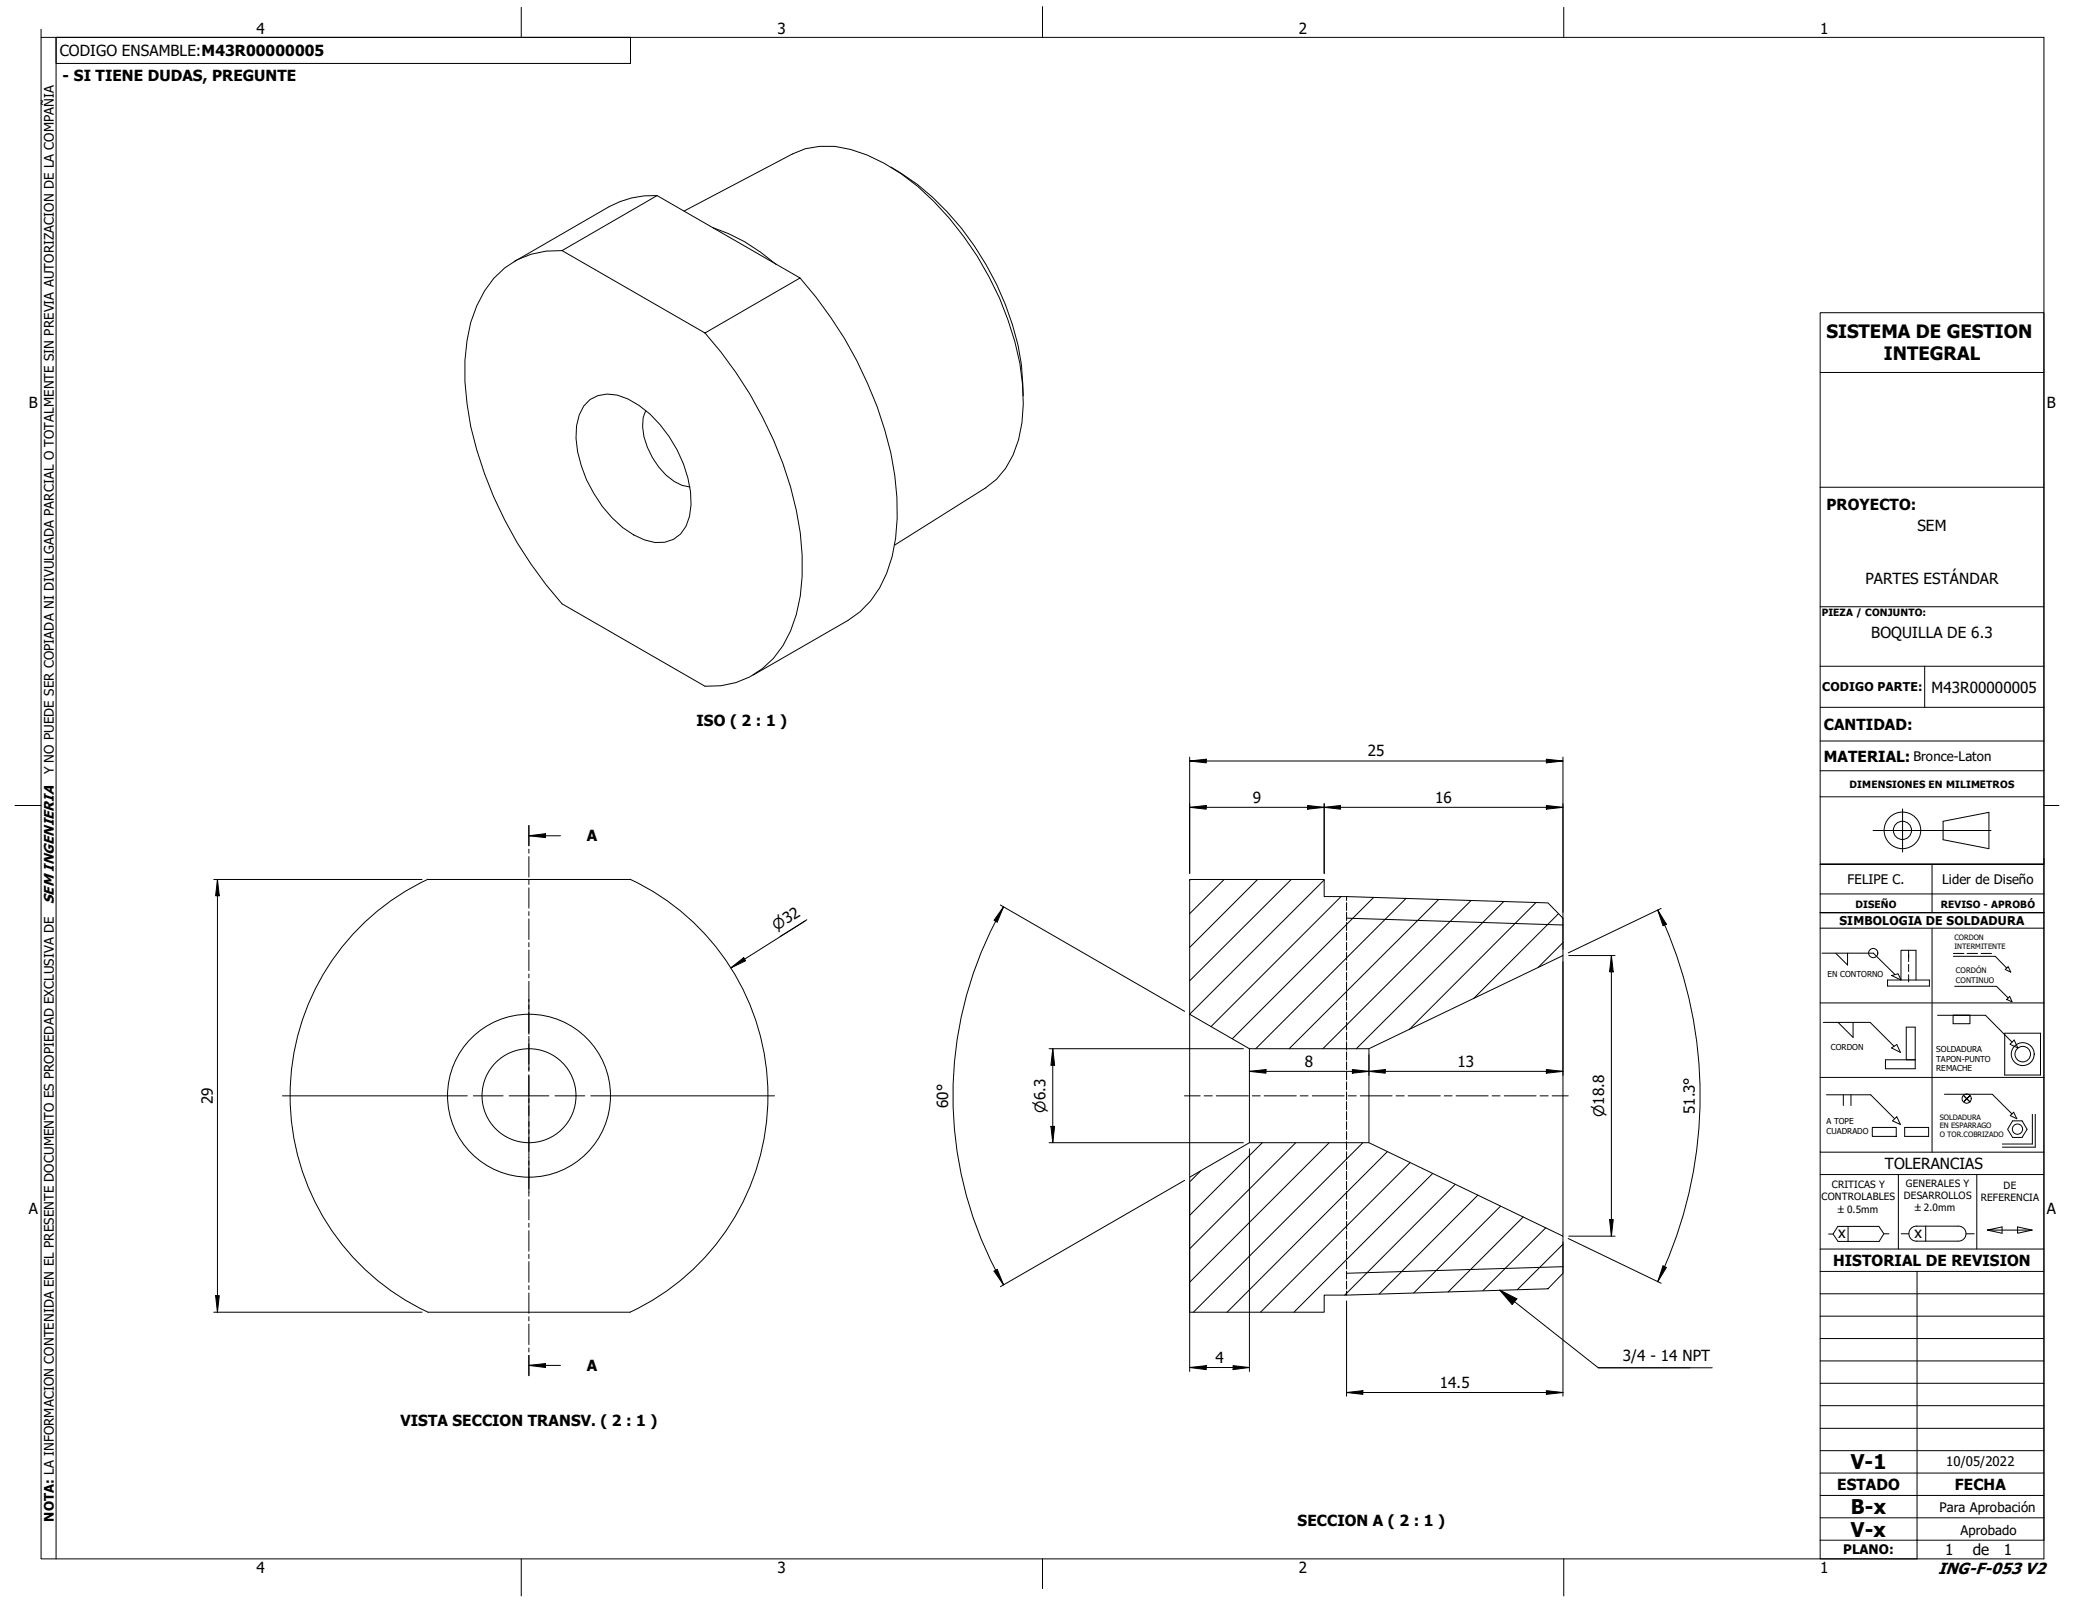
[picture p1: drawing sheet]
<svg xmlns="http://www.w3.org/2000/svg" width="279mm" height="216mm" viewBox="0 0 279 216" stroke-linecap="round" stroke-linejoin="round" font-family="sans-serif">
<!-- layer: Hatch (ISO) -->
<g fill="none" stroke="#000" stroke-width=".13">
<path d="M159.6 117.9l-.2 .1M164 117.9l-4.6 4.5M168.5 117.9l-9.1 9.1M173 117.9l-13.6 13.5M177.4 117.9l-18 18M179.7 120.2l-17.4 17.4M184.1 120.3l-19 18.9M188.4 120.4l-20.1 20.1M192.8 120.5l-20 20M197.1 120.7l-19.8 19.8M201.5 120.8l-19.7 19.7M205.8 120.9l-17 17.1"/>
<path d="M208.8 122.4l-11.3 11.4M209.4 126.3l-3.3 3.3M160.9 157l-1.5 1.4M169.2 153.1l-9.8 9.8M173.6 153.1l-14.2 14.3M178.1 153.1l-18.7 18.7M182.6 153.1l-22.7 22.8M185.9 154.3l-21.5 21.6M188.9 155.8l-20 20.1M192 157.3l-18.6 18.6M195 158.7l-14.8 14.9M198 160.2l-13.2 13.2"/>
<path d="M201.1 161.6l-11.7 11.7M204.1 163.1l-10 10M207.2 164.5l-8.5 8.5M209.4 166.8l-6.1 6"/>
</g>
<!-- layer: Visible (ISO) -->
<g fill="none" stroke="#000" stroke-width=".13">
<path d="M75.3 33.6l12.8-7.4 19.1 11.1-12.7 7.3zM75.3 33.6a11 11 0 0 0-10.4 5.4 18.7 18.7 0 0 0-2.6 9.3 41.4 41.4 0 0 0 3.8 18.3 53.4 53.4 0 0 0 9.2 14.3l19.2 11.1a11.4 11.4 0 0 0 11.4-7.4 22.9 22.9 0 0 0 1.6-10.2 45.3 45.3 0 0 0-5.3-18.5 54.1 54.1 0 0 0-7.7-11.3M88.1 26.2a12 12 0 0 0-6.5 1.5l-12.7 7.4M91.7 28.3l14.5-7.7a10.7 10.7 0 0 1 7.8-.6 25.2 25.2 0 0 1 11.1 7 43.1 43.1 0 0 1 11.6 21.7 24 24 0 0 1-.2 10.2 10.8 10.8 0 0 1-4.5 6.5l-12.1 7.7M95.5 30.5a24.1 24.1 0 0 1 8.5 5M107.2 37.3a52.8 52.8 0 0 1 12.7 26.4 29.2 29.2 0 0 1-.3 10.9 13.6 13.6 0 0 1-6 8.5l-12.7 7.4M119.4 22.4a34 34 0 0 1 12.8 13.1 35.2 35.2 0 0 1 4.9 17.6M79.1 53.6a4.9 4.9 0 0 1 5.1-.1 16.5 16.5 0 0 1 8 10.6 9.5 9.5 0 0 1-.3 6.4 4 4 0 0 1-4.1 2.2 10.3 10.3 0 0 1-5.8-3.3 17.3 17.3 0 0 1-4.8-10.7 6.1 6.1 0 0 1 1.9-5.1zM86.5 55a6.1 6.1 0 0 0 .2 4.9 9.2 9.2 0 0 0 4.7 5.2l1.1 .2M243.9 89.3h14M243.9 81.3h30M243.9 94.8h30"/>
<path d="M243.9 99.3h30M57.4 117.8a32 32 0 0 0-18.5 29 32 32 0 0 0 18.5 29.1h27a32 32 0 0 0 18.5-29.1 32 32 0 0 0-18.5-29M57.4 117.9h27M159.4 117.9h18v2.3h3l27 .8 2 2v5.1l-26 12.4h-16l-8-4.6zM243.9 119.8h15M159.4 135.9v21.9M209.4 128.1v37.6M159.4 157.8l8-4.7h16l26 12.6v4.9l-2 2.1-27 .9h-3v2.3h-18zM167.4 140.5v12.6M183.4 140.5v12.6M243.9 179.4h30M243.9 176.4h30"/>
<path d="M243.9 173.4h30M243.9 170.4h30M247.6 164.4v2M252.4 165.3l-.6 1.1h-5.5l-.7-1h-.6M253.1 165.3h-.7l-.6-.9h-5.5l-.7 1M254.8 165.3h1M256.9 166.3h5.5M256.9 164.3h5.5M256.9 164.3a1.01 1.01 0 0 0-1.1 1 1.01 1.01 0 0 0 1.1 1M256.9 170.4v38.5M258.1 164.3v2M262.4 164.3a1.01 1.01 0 0 1 1.1 1 1.01 1.01 0 0 1-1.1 1"/>
<path d="M263.5 165.3h1M266.3 164.9l2 .4v-.9l-2 .5h6M270.4 164.4l1.9 .5-1.9 .4zM243.9 182.4h30"/>
<circle cx="70.9" cy="146.8" r="6.3"/>
<circle cx="70.9" cy="146.8" r="10.9"/>
</g>
<!-- layer: Hidden (ISO) -->
<g fill="none" stroke="#000" stroke-width=".13">
<path d="M180.4 120.2v.5M180.4 121v1M180.4 122.3v1.1M180.4 123.6v1.1M180.4 125v1M180.4 126.3v1.1M180.4 127.6v1.1M180.4 129v1M180.4 130.3v1.1M180.4 131.6v1.1M180.4 133v1.1M180.4 134.3v1.1"/>
<path d="M180.4 135.6v1.1M180.4 137v1M180.4 138.3v1.1M180.4 139.6v1.1M180.4 141v1.1M180.4 142.3v1.1M180.4 143.7v1M180.4 145v1M180.4 146.3v1.1M180.4 147.6v1.1M180.4 149v1.1M180.4 150.3v1.1"/>
<path d="M180.4 151.7v1M180.4 153v1.1M180.4 154.3v1.1M180.4 155.7v1M180.4 157v1.1M180.4 158.3v1.1M180.4 159.7v1M180.4 161v1.1M180.4 162.3v1.1M180.4 163.7v1M180.4 165v1.1M180.4 166.3v1.1"/>
<path d="M180.4 167.7v1M180.4 169v1.1M180.4 170.4v1M180.4 171.7v1.1M180.4 173v.6"/>
</g>
<!-- layer: Visible Narrow (ISO) -->
<path d="M180.4 123l29 1M209.4 169.8l-29 .8" fill="none" stroke="#000" stroke-width=".13"/>
<!-- layer: Section Line (ISO) -->
<g fill="none" stroke="#000" stroke-width=".13">
<path d="M70.9 112l2.2-.3v.6zM70.9 110.6v2.7M70.9 113.8v.5M70.9 114.8v2.7M70.9 118v.5M70.9 119v2.7M70.9 112h4.2M70.9 122.2v.5M70.9 123.2v2.7M70.9 126.3v.6M70.9 127.3v2.8M70.9 130.5v.6"/>
<path d="M70.9 131.5v2.7M70.9 134.7v.5M70.9 135.7v2.7M70.9 138.9v.5M70.9 139.9v2.7M70.9 143.1v.5M70.9 144v2.8M70.9 147.2v.6M70.9 148.2v2.8M70.9 151.4v.5M70.9 152.4v2.7M70.9 155.6v.5"/>
<path d="M70.9 156.6v2.7M70.9 159.8v.5M70.9 160.8v2.7M70.9 163.9v.6M70.9 164.9v2.8M70.9 168.1v.6M70.9 169.1v2.7M70.9 172.3v.5M70.9 173.3v2.7M70.9 176.5v.5M70.9 177.4v2.8M70.9 183l2.2-.3v.6z"/>
<path d="M70.9 180.7v.5M70.9 181.6v2.8M70.9 183h4.2"/>
</g>
<g fill="#000">
<path d="M70.9 112l2.2-.3v.6z" fill-rule="evenodd"/>
<path d="M70.9 183l2.2-.3v.6z" fill-rule="evenodd"/>
</g>
<!-- layer: Border (ANSI) -->
<path d="M5.5 5h268.4v203.9h-268.4zM7.5 5h77v3.5h-77zM7.5 5v203.9M69.8 1v4M209.5 1v4M69.8 208.9v5M209.5 208.9v5" fill="none" stroke="#000" stroke-width=".13"/>
<!-- layer: Border (ISO) -->
<path d="M5.5 3.9v1.1M139.7 .9v4.1M2 107.9h3.5M273.9 107.9h2M139.7 208.9v4" fill="none" stroke="#000" stroke-width=".13"/>
<!-- layer: Title (ISO) -->
<path d="M243.9 49.9h30M243.9 65.3v-23.4h30v164.5M243.9 65.3v57M243.9 65.3h30M243.9 103.3h30M273.9 115.8h-30h30M243.9 122.3v32.1h30M243.9 122.3h30M243.9 154.4v54.5h13M243.9 167.4h30" fill="none" stroke="#000" stroke-width=".13"/>
<!-- layer: Title (ANSI) -->
<g fill="none" stroke="#000" stroke-width=".13">
<path d="M273.9 89.3h-16v5.5M243.9 106.8h30M258.9 119.8h15M258.9 115.8v6.5M260.4 110.1l6.1-1.2v4.8l-6.1-1.2zM243.9 122.3h30h-29.7M243.9 124.4h30M243.9 134.4h30M244.2 127.7h6.8l2.9 2.9M244.3 137h6.3l3.2 3.2M246 127.7l1.6 1.6v-1.6M246.3 137l2 2v-2"/>
<path d="M252.9 131.3h5.7v.9h-5.7zM253.5 130.7l.9-.2 .3 .8zM254.7 131.3v-3.9h2.1v3.9M255.8 127.4v1.5M255.8 129.3v.9M255.8 130.6v1M258.9 124.4v30M259.6 136.1h6.5l3.5 3.6M261.7 136.1v1.1h2.3v-1.1h-2.3h2.3M261.8 127.8h1.4M261.8 128.2h5.6l1.5 1.6M261.9 132.2h5.6l1.6 1.5"/>
<path d="M263.6 127.8h1.4M265.5 127.8h1.4M268.6 138.5h4.8v5.6h-4.8zM269.1 129.5l.4 .8-.8-.4zM269.3 133.5l.3 .8-.7-.4zM269.9 139.4l.5 1-1.1-.5zM243.9 144.4h30M243.9 157.4h30M244.8 146.7h5.9l3.2 3.2M247 146.7v1.5M248 146.7v1.5M250.9 151.1h3.2v1.2h-3.2z"/>
<path d="M253.5 140.4l.7-.4 .5 1zM254.2 149.6l.5 1.1-1.1-.5zM254.4 157.4v10M255.2 151.1h3.2v1.2h-3.2zM255.4 142v-4.3h1.2v5.5h-3.9v-1.2h3.9M260.6 146.6h6.4l2.6 2.7M263.1 146.8l.9 .9M264 146.8l-.9 .9 .9-.9M264.9 157.4v10M269.4 149.5l.4-.5 .5 .9zM269.7 150.2h1.3l.6 1.1-.6 1.1h-1.3l-.7-1.1zM272.3 149.3v4h-4"/>
<path d="M272.7 149.3v4.4h-4.4M243.9 191.4h30M243.9 194.4h30M243.9 188.4h30M243.9 185.4h30M243.9 197.4h30M243.9 206.4h30M243.9 203.4h30M243.9 200.4h30"/>
<circle cx="254.9" cy="111.3" r="2.45"/>
<circle cx="254.9" cy="111.3" r="1.22"/>
<circle cx="251" cy="127.7" r=".62"/>
<circle cx="263.5" cy="147.2" r=".62"/>
<circle cx="270.4" cy="151.3" r=".69"/>
<circle cx="271.1" cy="141.3" r="1.53"/>
<circle cx="271.1" cy="141.3" r="1.04"/>
</g>
<!-- layer: Centerline (ANSI) -->
<path d="M251 111.3h15.8M255 108.4v5.8" fill="none" stroke="#000" stroke-width=".13"/>
<!-- layer: Dimension (ISO) -->
<g fill="none" stroke="#000" stroke-width=".13">
<path d="M28.6 117.9h28M29.1 117.9l.3 2.2h-.5zM29.1 117.9v58M159.4 102l2.2-.3v.5zM159.4 108.2l2.2-.3v.5zM159.4 102h50M159.4 101.5v15.6M159.4 108.2h50M175.2 107.9l2.2 .3-2.2 .2zM177.4 108.2l2.2-.3v.5zM177.4 107.7v9.4M207.2 101.7l2.2 .3-2.2 .2z"/>
<path d="M207.2 107.9l2.2 .3-2.2 .2zM209.4 101.5v25.7M97.9 129.7l1.8-1.4 .2 .5zM107.9 123.4l-3.4 2.1M108.1 123.3l-10.2 6.4M133.4 123.4a50.6 50.6 0 0 0 0 46.8M134.1 121.3l24.6 14.2M134.5 121.5l-.9 2.1-.4-.3zM134.5 121.5l-1.1 2M209.4 128.9v15.2M210.2 128.1h6.2M215.9 128.1l.3 2.1h-.5z"/>
<path d="M215.9 128.1v37.6M222.1 122l1.2 1.9-.5 .2zM222.1 122l1 2M222.6 121.7l-12.5 6M223.1 124a57.5 57.5 0 0 1-1 47.8M140.6 153.1h26M140.6 140.5h26M140.8 151h.5l-.2 2.1zM141.1 140.5l.2 2.3h-.5zM141.1 140.5v12.6M158.7 158.2l-24.6 14.2M159.4 158.6v25.2"/>
<path d="M167.4 143.6l2.3-.3v.5zM167.4 143.6h42M167.4 154v29.8M181.2 143.3l2.2 .3-2.2 .2zM183.4 143.6l2.2-.3v.5zM183.4 141.4v2.7M207.2 143.3l2.2 .3-2.2 .2zM28.6 175.9h28M28.9 173.6h.5l-.3 2.3zM133.2 170.4l.4-.3 .9 2.1zM133.4 170.3l1.1 1.9M180.4 174.3v12.8"/>
<path d="M209.4 166.4v20.7M210.1 166l12.5 6M210.2 165.7h6.2M215.7 163.4h.5l-.3 2.3zM222.8 169.7l.5 .2-1.2 1.9zM159.4 183.3l2.2-.3v.6zM159.4 183.3h8M165.2 183l2.2 .3-2.2 .3zM180.4 186.6l2.2-.2v.5zM180.4 186.6h29M207.2 186.4l2.2 .2-2.2 .3z"/>
</g>
<g fill="#000">
<path d="M159.4 102l2.2-.3v.5z" fill-rule="evenodd"/>
<path d="M159.4 108.2l2.2-.3v.5z" fill-rule="evenodd"/>
<path d="M175.2 107.9l2.2 .3-2.2 .2z" fill-rule="evenodd"/>
<path d="M177.4 108.2l2.2-.3v.5z" fill-rule="evenodd"/>
<path d="M207.2 101.7l2.2 .3-2.2 .2z" fill-rule="evenodd"/>
<path d="M207.2 107.9l2.2 .3-2.2 .2z" fill-rule="evenodd"/>
<path d="M29.1 117.9l.3 2.2h-.5z" fill-rule="evenodd"/>
<path d="M97.9 129.7l1.8-1.4 .2 .5z" fill-rule="evenodd"/>
<path d="M134.5 121.5l-.9 2.1-.4-.3z" fill-rule="evenodd"/>
<path d="M215.9 128.1l.3 2.1h-.5z" fill-rule="evenodd"/>
<path d="M222.1 122l1.2 1.9-.5 .2z" fill-rule="evenodd"/>
<path d="M140.8 151h.5l-.2 2.1z" fill-rule="evenodd"/>
<path d="M141.1 140.5l.2 2.3h-.5z" fill-rule="evenodd"/>
<path d="M167.4 143.6l2.3-.3v.5z" fill-rule="evenodd"/>
<path d="M181.2 143.3l2.2 .3-2.2 .2z" fill-rule="evenodd"/>
<path d="M183.4 143.6l2.2-.3v.5z" fill-rule="evenodd"/>
<path d="M207.2 143.3l2.2 .3-2.2 .2z" fill-rule="evenodd"/>
<path d="M28.9 173.6h.5l-.3 2.3z" fill-rule="evenodd"/>
<path d="M133.2 170.4l.4-.3 .9 2.1z" fill-rule="evenodd"/>
<path d="M215.7 163.4h.5l-.3 2.3z" fill-rule="evenodd"/>
<path d="M222.8 169.7l.5 .2-1.2 1.9z" fill-rule="evenodd"/>
<path d="M159.4 183.3l2.2-.3v.6z" fill-rule="evenodd"/>
<path d="M165.2 183l2.2 .3-2.2 .3z" fill-rule="evenodd"/>
<path d="M180.4 186.6l2.2-.2v.5z" fill-rule="evenodd"/>
<path d="M207.2 186.4l2.2 .2-2.2 .3z" fill-rule="evenodd"/>
</g>
<!-- layer: Symbol (ISO) -->
<path d="M201 172.9l2.3 1.2-.7 .7zM201 172.9l13.2 10.4h12.2M214.2 183.3h15.2" fill="none" stroke="#000" stroke-width=".13"/>
<path d="M201 172.9l2.3 1.2-.7 .7z" fill-rule="evenodd" fill="#000"/>
<!-- layer: Center Mark (ISO) -->
<path d="M70.9 133.9v4.7M70.9 139.4v4M37.9 146.9h24.7M63.4 146.9h4M68.2 146.9h5.4M70.9 144.2v5.3M70.9 150.3v4M70.9 155.1v4.7M74.4 146.9h4M79.2 146.9h24.6" fill="none" stroke="#000" stroke-width=".13"/>
<!-- layer: Work Axis (ISO) -->
<g fill="none" stroke="#000" stroke-width=".13">
<path d="M158.7 146.9h2.1M161.4 146.9h1.1M163 146.9h4.3M167.8 146.9h1.1M169.4 146.9h4.3M174.2 146.9h1.1M175.9 146.9h4.2M180.7 146.9h1.1M182.3 146.9h4.2M187.1 146.9h1.1M188.7 146.9h4.3M193.5 146.9h1.1"/>
<path d="M195.1 146.9h4.3M200 146.9h1M201.6 146.9h4.2M206.4 146.9h1.1M208 146.9h2.1"/>
</g>
<g font-size="2.7">
<text x="248" y="196.9">V-1</text>
<text x="248" y="202.9">B-x</text>
<text x="248" y="205.9">V-x</text>
</g>
<g font-size="2.5">
<text x="244.8" y="45.3">SISTEMA DE GESTION</text>
<text x="252.4" y="48.3">INTEGRAL</text>
</g>
<text font-size="2.2" x="259.7" y="210.9">ING-F-053 V2</text>
<g font-size="2">
<text x="34.4" y="4.6">4</text>
<text x="104.2" y="4.6">3</text>
<text x="174.1" y="4.6">2</text>
<text x="243.9" y="4.6">1</text>
<text x="8" y="7.5">CODIGO ENSAMBLE:M43R00000005</text>
<text x="8.4" y="10.9">- SI TIENE DUDAS, PREGUNTE</text>
<text x="3.9" y="54.7">B</text>
<text x="274.3" y="54.7">B</text>
<text x="244.8" y="68.3">PROYECTO:</text>
<text x="257" y="71.2">SEM</text>
<text x="250" y="78.3">PARTES ESTÁNDAR</text>
<text x="250.8" y="85.5">BOQUILLA DE 6.3</text>
<text x="258.8" y="92.8">M43R00000005</text>
<text x="93.3" y="97.3">ISO ( 2 : 1 )</text>
<text x="183.3" y="101.4">25</text>
<text x="244.4" y="97.8">CANTIDAD:</text>
<text x="167.9" y="107.6">9</text>
<text x="192.3" y="107.6">16</text>
<text x="244.4" y="102.1">MATERIAL:</text>
<text x="78.6" y="112.7">A</text>
<text x="174.9" y="142.9">8</text>
<text x="195.3" y="142.9">13</text>
<text x="28.5" y="148" transform="rotate(-90 28.5 148)">29</text>
<text x="127.1" y="148.4" transform="rotate(-90 127.1 148.4)">60°</text>
<text x="227.1" y="149.3" transform="rotate(-90 227.1 149.3)">51.3°</text>
<text x="252.6" y="156.7">TOLERANCIAS</text>
<text x="3.8" y="162.7">A</text>
<text x="246.3" y="165.9">x</text>
<text x="256.5" y="165.9">x</text>
<text x="274.3" y="162.7">A</text>
<text x="245.6" y="169.7">HISTORIAL DE REVISION</text>
<text x="78.6" y="183.8">A</text>
<text x="162.9" y="182.7">4</text>
<text x="192.9" y="186">14.5</text>
<text x="217.5" y="182.4">3/4 - 14 NPT</text>
<text x="53.7" y="191.1">VISTA SECCION TRANSV. ( 2 : 1 )</text>
<text x="246.2" y="199.6">ESTADO</text>
<text x="262" y="199.6">FECHA</text>
<text x="173.9" y="204.5">SECCION A ( 2 : 1 )</text>
<text x="260.7" y="208.5">1</text>
<text x="264.4" y="208.5">de</text>
<text x="268.5" y="208.5">1</text>
<text x="34.4" y="210.8">4</text>
<text x="104.2" y="210.8">3</text>
<text x="174.1" y="210.8">2</text>
<text x="243.9" y="210.8">1</text>
</g>
<g font-size="1.9">
<text x="7.2" y="121.1" transform="rotate(-90 7.2 121.1)">SEM INGENIERIA</text>
<text x="104" y="124.7" transform="rotate(-32 104 124.7)">⌀32</text>
<text x="140.1" y="149.1" transform="rotate(-90 140.1 149.1)">⌀6.3</text>
<text x="214.9" y="149.7" transform="rotate(-90 214.9 149.7)">⌀18.8</text>
</g>
<g font-size="1.8">
<text x="256.4" y="102">Bronce-Laton</text>
<text x="7.2" y="103.8" transform="rotate(-90 7.2 103.8)">Y NO PUEDE SER COPIADA NI DIVULGADA PARCIAL O TOTALMENTE SIN PREVIA AUTORIZACION DE LA COMPAÑIA</text>
<text x="247.6" y="118.5">FELIPE C.</text>
<text x="260.3" y="118.5">Lider de Diseño</text>
<text x="260.8" y="196.5">10/05/2022</text>
<text x="7.2" y="203.9" transform="rotate(-90 7.2 203.9)">NOTA: LA INFORMACION CONTENIDA EN EL PRESENTE DOCUMENTO ES PROPIEDAD EXCLUSIVA DE</text>
<text x="259.9" y="202.7">Para Aprobación</text>
<text x="247" y="208.3">PLANO:</text>
<text x="262.7" y="205.8">Aprobado</text>
</g>
<g font-size="1.6">
<text x="244.2" y="92.6">CODIGO PARTE:</text>
<text x="246.5" y="123.9">SIMBOLOGIA DE SOLDADURA</text>
</g>
<g font-size="1.3">
<text x="244.1" y="82.6">PIEZA / CONJUNTO:</text>
<text x="247.8" y="105.6">DIMENSIONES EN MILIMETROS</text>
<text x="248.6" y="121.7">DISEÑO</text>
<text x="260.1" y="121.7">REVISO - APROBÓ</text>
<text x="244.1" y="160.9">CONTROLABLES</text>
<text x="245.5" y="159.2">CRITICAS Y</text>
<text x="255.1" y="160.7">DESARROLLOS</text>
<text x="255.4" y="159.1">GENERALES Y</text>
<text x="265.4" y="160.9">REFERENCIA</text>
<text x="268.5" y="159.3">DE</text>
<text x="246.3" y="162.5">±0.5mm</text>
<text x="256.6" y="162.3">±2.0mm</text>
</g>
<g font-size="1.1">
<text x="244.9" y="130.9">EN CONTORNO</text>
<text x="245.4" y="140.7">CORDON</text>
<text x="259.5" y="141">SOLDADURA</text>
<text x="259.5" y="142.3">TAPON-PUNTO</text>
<text x="259.5" y="143.6">REMACHE</text>
<text x="244.8" y="150.6">A TOPE</text>
<text x="244.8" y="151.9">CUADRADO</text>
</g>
<g font-size="1">
<text x="261.9" y="126">CORDON</text>
<text x="261.9" y="127.2">INTERMITENTE</text>
<text x="262.1" y="130.4">CORDÓN</text>
<text x="262.1" y="131.7">CONTINUO</text>
<text x="259.9" y="150">SOLDADURA</text>
<text x="259.9" y="151.2">EN ESPARRAGO</text>
<text x="259.9" y="152.4">O TOR.COBRIZADO</text>
</g>
</svg>
